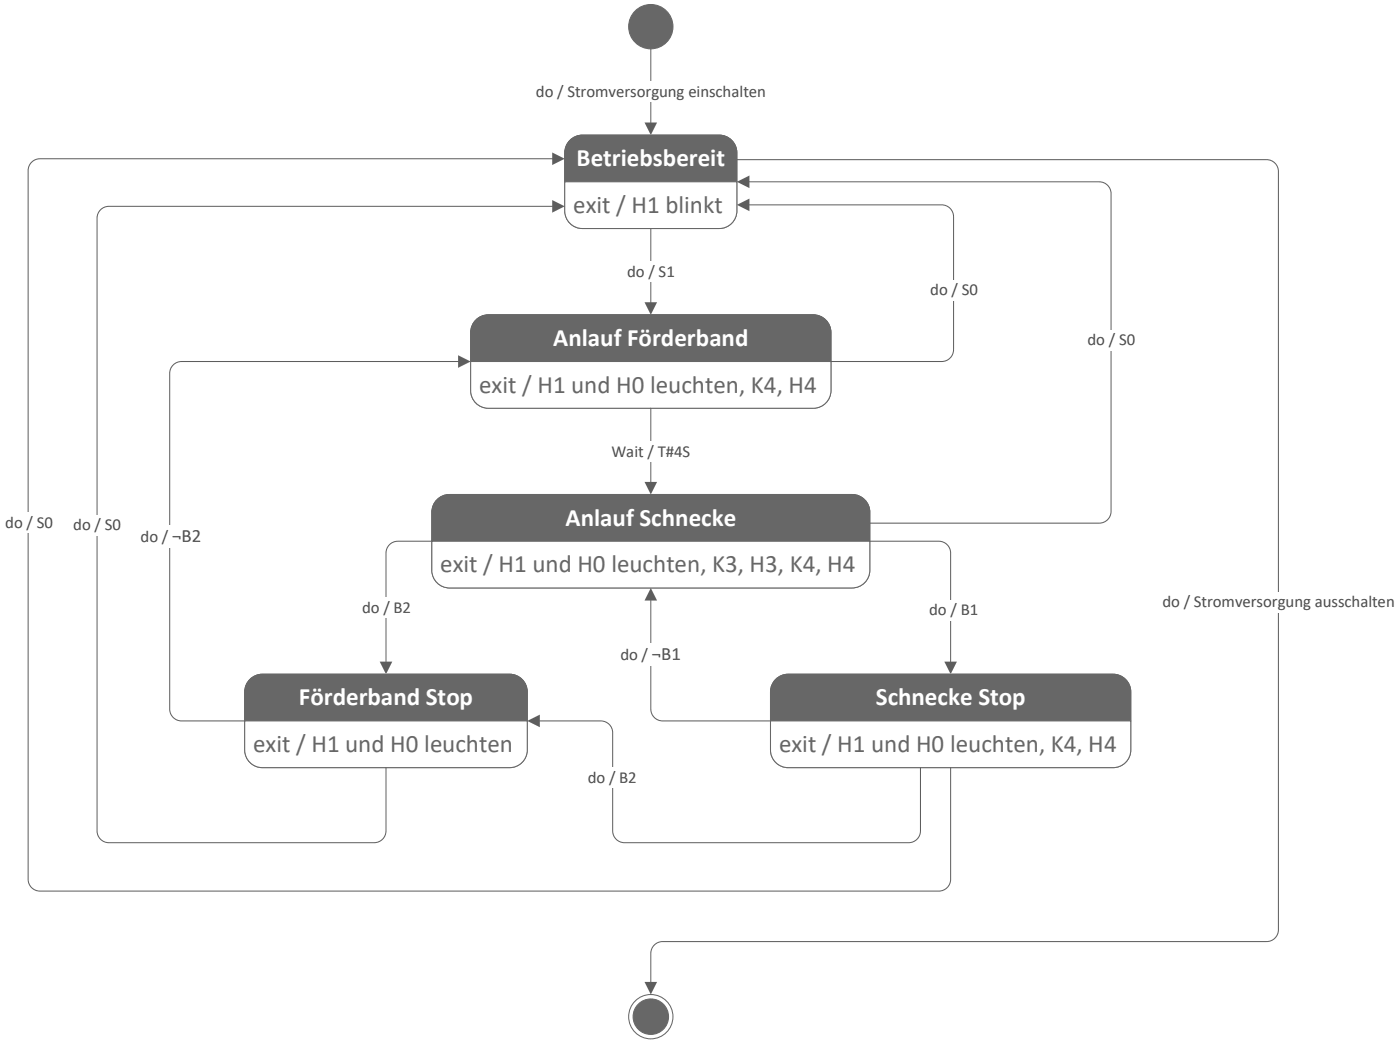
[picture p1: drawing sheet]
<svg xmlns="http://www.w3.org/2000/svg" width="237mm" height="177mm" viewBox="0 0 237 177" stroke-linecap="round" stroke-linejoin="round" font-family="sans-serif">
<circle cx="110.2" cy="4.5" r="3.8" fill="#676767"/>
<circle cx="110.2" cy="4.5" r="3.8" fill="none" stroke="#676767" stroke-width=".18"/>
<path d="M110.2 8.3v12.7" fill="none" stroke="#616161" stroke-width=".18"/>
<path d="M109.1 20.7h2.1l-1 2.2z" fill="#616161"/>
<path d="M90.7 13.9h39v3.4h-39z" fill-rule="evenodd" fill="#fff"/>
<path d="M96.3 24a3 3 0 0 1 2.3-1.1h23.1a3 3 0 0 1 3 3v9.8a3 3 0 0 1-3 3h-23.1a3 3 0 0 1-3-3v-9.8l.1-.7z" fill-rule="evenodd" fill="#676767"/>
<path d="M96.3 24a3 3 0 0 1 2.3-1.1h23.1a3 3 0 0 1 3 3v9.8a3 3 0 0 1-3 3h-23.1a3 3 0 0 1-3-3v-9.8l.1-.7z" fill="none" stroke="#fff" stroke-width=".18"/>
<path d="M96.3 24a3 3 0 0 1 2.3-1.1h23.1a3 3 0 0 1 3 3v9.8a3 3 0 0 1-3 3h-23.1a3 3 0 0 1-3-3v-9.8l.1-.7z" fill-rule="evenodd" fill="#676767"/>
<path d="M96.3 24a3 3 0 0 1 2.3-1.1h23.1a3 3 0 0 1 3 3v9.8a3 3 0 0 1-3 3h-23.1a3 3 0 0 1-3-3v-9.8l.1-.7z" fill="none" stroke="#fff" stroke-width=".18"/>
<path d="M96.3 24a3 3 0 0 1 2.3-1.1h23.1a3 3 0 0 1 3 3v4.9h-29.1v-4.9l.1-.7z" fill-rule="evenodd" fill="#676767"/>
<path d="M96.3 24a3 3 0 0 1 2.3-1.1h23.1a3 3 0 0 1 3 3v4.9h-29.1v-4.9l.1-.7z" fill="none" stroke="#676767" stroke-width=".18"/>
<path d="M95.6 30.8h29.1v4.9a3 3 0 0 1-3 3h-23.1a3 3 0 0 1-3-3z" fill-rule="evenodd" fill="#fff"/>
<path d="M95.6 30.8h29.1v4.9a3 3 0 0 1-3 3h-23.1a3 3 0 0 1-3-3z" fill="none" stroke="#676767" stroke-width=".18"/>
<path d="M96.3 24a3 3 0 0 1 2.3-1.1h23.1a3 3 0 0 1 3 3v4.9h-29.1v-4.9l.1-.7z" fill-rule="evenodd" fill="#676767"/>
<path d="M96.3 24a3 3 0 0 1 2.3-1.1h23.1a3 3 0 0 1 3 3v4.9h-29.1v-4.9l.1-.7z" fill="none" stroke="#676767" stroke-width=".18"/>
<path d="M95.6 30.8h29.1v4.9a3 3 0 0 1-3 3h-23.1a3 3 0 0 1-3-3z" fill-rule="evenodd" fill="#fff"/>
<path d="M95.6 30.8h29.1v4.9a3 3 0 0 1-3 3h-23.1a3 3 0 0 1-3-3z" fill="none" stroke="#676767" stroke-width=".18"/>
<path d="M110.2 38.7v12.7" fill="none" stroke="#616161" stroke-width=".18"/>
<path d="M109.1 51.1h2.1l-1 2.2z" fill="#616161"/>
<path d="M106.1 44.3h8.1v3.4h-8.1z" fill-rule="evenodd" fill="#fff"/>
<path d="M80.3 54.4a3 3 0 0 1 2.4-1.1h55a3 3 0 0 1 3 3v9.8a3 3 0 0 1-3 3h-55a3 3 0 0 1-3-3v-9.8l.1-.7z" fill-rule="evenodd" fill="#676767"/>
<path d="M80.3 54.4a3 3 0 0 1 2.4-1.1h55a3 3 0 0 1 3 3v9.8a3 3 0 0 1-3 3h-55a3 3 0 0 1-3-3v-9.8l.1-.7z" fill="none" stroke="#fff" stroke-width=".18"/>
<path d="M80.3 54.4a3 3 0 0 1 2.4-1.1h55a3 3 0 0 1 3 3v9.8a3 3 0 0 1-3 3h-55a3 3 0 0 1-3-3v-9.8l.1-.7z" fill-rule="evenodd" fill="#676767"/>
<path d="M80.3 54.4a3 3 0 0 1 2.4-1.1h55a3 3 0 0 1 3 3v9.8a3 3 0 0 1-3 3h-55a3 3 0 0 1-3-3v-9.8l.1-.7z" fill="none" stroke="#fff" stroke-width=".18"/>
<path d="M80.3 54.4a3 3 0 0 1 2.4-1.1h55a3 3 0 0 1 3 3v4.9h-61v-4.9l.1-.7z" fill-rule="evenodd" fill="#676767"/>
<path d="M80.3 54.4a3 3 0 0 1 2.4-1.1h55a3 3 0 0 1 3 3v4.9h-61v-4.9l.1-.7z" fill="none" stroke="#676767" stroke-width=".18"/>
<path d="M79.7 61.2h61v4.9a3 3 0 0 1-3 3h-55a3 3 0 0 1-3-3z" fill-rule="evenodd" fill="#fff"/>
<path d="M79.7 61.2h61v4.9a3 3 0 0 1-3 3h-55a3 3 0 0 1-3-3z" fill="none" stroke="#676767" stroke-width=".18"/>
<path d="M80.3 54.4a3 3 0 0 1 2.4-1.1h55a3 3 0 0 1 3 3v4.9h-61v-4.9l.1-.7z" fill-rule="evenodd" fill="#676767"/>
<path d="M80.3 54.4a3 3 0 0 1 2.4-1.1h55a3 3 0 0 1 3 3v4.9h-61v-4.9l.1-.7z" fill="none" stroke="#676767" stroke-width=".18"/>
<path d="M79.7 61.2h61v4.9a3 3 0 0 1-3 3h-55a3 3 0 0 1-3-3z" fill-rule="evenodd" fill="#fff"/>
<path d="M79.7 61.2h61v4.9a3 3 0 0 1-3 3h-55a3 3 0 0 1-3-3z" fill="none" stroke="#676767" stroke-width=".18"/>
<path d="M110.2 69.1v12.7" fill="none" stroke="#616161" stroke-width=".18"/>
<path d="M109.1 81.5h2.1l-1 2.2z" fill="#616161"/>
<path d="M103.5 74.7h13.3v3.4h-13.3z" fill-rule="evenodd" fill="#fff"/>
<path d="M74.2 84.3l1.2-.6h.7h68.1a3 3 0 0 1 3.1 3v9.8a3 3 0 0 1-3.1 3h-68.1a3 3 0 0 1-3-3v-9.8a3 3 0 0 1 1.1-2.4z" fill-rule="evenodd" fill="#676767"/>
<path d="M74.2 84.3l1.2-.6h.7h68.1a3 3 0 0 1 3.1 3v9.8a3 3 0 0 1-3.1 3h-68.1a3 3 0 0 1-3-3v-9.8a3 3 0 0 1 1.1-2.4z" fill="none" stroke="#fff" stroke-width=".18"/>
<path d="M74.2 84.3l1.2-.6h.7h68.1a3 3 0 0 1 3.1 3v9.8a3 3 0 0 1-3.1 3h-68.1a3 3 0 0 1-3-3v-9.8a3 3 0 0 1 1.1-2.4z" fill-rule="evenodd" fill="#676767"/>
<path d="M74.2 84.3l1.2-.6h.7h68.1a3 3 0 0 1 3.1 3v9.8a3 3 0 0 1-3.1 3h-68.1a3 3 0 0 1-3-3v-9.8a3 3 0 0 1 1.1-2.4z" fill="none" stroke="#fff" stroke-width=".18"/>
<path d="M74.2 84.3l1.2-.6h.7h68.1a3 3 0 0 1 3.1 3v4.9h-74.2v-4.9a3 3 0 0 1 1.1-2.4z" fill-rule="evenodd" fill="#676767"/>
<path d="M74.2 84.3l1.2-.6h.7h68.1a3 3 0 0 1 3.1 3v4.9h-74.2v-4.9a3 3 0 0 1 1.1-2.4z" fill="none" stroke="#676767" stroke-width=".18"/>
<path d="M73.1 91.6h74.2v4.9a3 3 0 0 1-3.1 3h-68.1a3 3 0 0 1-3-3z" fill-rule="evenodd" fill="#fff"/>
<path d="M73.1 91.6h74.2v4.9a3 3 0 0 1-3.1 3h-68.1a3 3 0 0 1-3-3z" fill="none" stroke="#676767" stroke-width=".18"/>
<path d="M74.2 84.3l1.2-.6h.7h68.1a3 3 0 0 1 3.1 3v4.9h-74.2v-4.9a3 3 0 0 1 1.1-2.4z" fill-rule="evenodd" fill="#676767"/>
<path d="M74.2 84.3l1.2-.6h.7h68.1a3 3 0 0 1 3.1 3v4.9h-74.2v-4.9a3 3 0 0 1 1.1-2.4z" fill="none" stroke="#676767" stroke-width=".18"/>
<path d="M73.1 91.6h74.2v4.9a3 3 0 0 1-3.1 3h-68.1a3 3 0 0 1-3-3z" fill-rule="evenodd" fill="#fff"/>
<path d="M73.1 91.6h74.2v4.9a3 3 0 0 1-3.1 3h-68.1a3 3 0 0 1-3-3z" fill="none" stroke="#676767" stroke-width=".18"/>
<path d="M73.1 91.6h-5.8a2 2 0 0 0-2 2v18.6" fill="none" stroke="#616161" stroke-width=".18"/>
<path d="M64.3 111.9h2.1l-1.1 2.2z" fill="#616161"/>
<path d="M61.3 101.1h8.3v3.4h-8.3z" fill-rule="evenodd" fill="#fff"/>
<path d="M42.6 114.7l1.1-.6h.7h41.9a3 3 0 0 1 3 3v9.8a3 3 0 0 1-3 3h-41.9a3 3 0 0 1-3-3v-9.8a3 3 0 0 1 1.2-2.4z" fill-rule="evenodd" fill="#676767"/>
<path d="M42.6 114.7l1.1-.6h.7h41.9a3 3 0 0 1 3 3v9.8a3 3 0 0 1-3 3h-41.9a3 3 0 0 1-3-3v-9.8a3 3 0 0 1 1.2-2.4z" fill="none" stroke="#fff" stroke-width=".18"/>
<path d="M42.6 114.7l1.1-.6h.7h41.9a3 3 0 0 1 3 3v9.8a3 3 0 0 1-3 3h-41.9a3 3 0 0 1-3-3v-9.8a3 3 0 0 1 1.2-2.4z" fill-rule="evenodd" fill="#676767"/>
<path d="M42.6 114.7l1.1-.6h.7h41.9a3 3 0 0 1 3 3v9.8a3 3 0 0 1-3 3h-41.9a3 3 0 0 1-3-3v-9.8a3 3 0 0 1 1.2-2.4z" fill="none" stroke="#fff" stroke-width=".18"/>
<path d="M42.1 115.2a3 3 0 0 1 2.3-1.1h41.9a3 3 0 0 1 3 3v4.9h-47.9v-4.9l.1-.7z" fill-rule="evenodd" fill="#676767"/>
<path d="M42.1 115.2a3 3 0 0 1 2.3-1.1h41.9a3 3 0 0 1 3 3v4.9h-47.9v-4.9l.1-.7z" fill="none" stroke="#676767" stroke-width=".18"/>
<path d="M41.4 122h47.9v4.9a3 3 0 0 1-3 3h-41.9a3 3 0 0 1-3-3z" fill-rule="evenodd" fill="#fff"/>
<path d="M41.4 122h47.9v4.9a3 3 0 0 1-3 3h-41.9a3 3 0 0 1-3-3z" fill="none" stroke="#676767" stroke-width=".18"/>
<path d="M42.1 115.2a3 3 0 0 1 2.3-1.1h41.9a3 3 0 0 1 3 3v4.9h-47.9v-4.9l.1-.7z" fill-rule="evenodd" fill="#676767"/>
<path d="M42.1 115.2a3 3 0 0 1 2.3-1.1h41.9a3 3 0 0 1 3 3v4.9h-47.9v-4.9l.1-.7z" fill="none" stroke="#676767" stroke-width=".18"/>
<path d="M41.4 122h47.9v4.9a3 3 0 0 1-3 3h-41.9a3 3 0 0 1-3-3z" fill-rule="evenodd" fill="#fff"/>
<path d="M41.4 122h47.9v4.9a3 3 0 0 1-3 3h-41.9a3 3 0 0 1-3-3z" fill="none" stroke="#676767" stroke-width=".18"/>
<path d="M147.3 91.6h11.6a2 2 0 0 1 2 2v18.6" fill="none" stroke="#616161" stroke-width=".18"/>
<path d="M159.9 111.9h2.1l-1.1 2.2z" fill="#616161"/>
<path d="M157.3 101.6h8.3v3.4h-8.3z" fill-rule="evenodd" fill="#fff"/>
<path d="M131.6 114.7l1.2-.6h.6h55a3 3 0 0 1 3 3v9.8a3 3 0 0 1-3 3h-55a3 3 0 0 1-3-3v-9.8a3 3 0 0 1 1.2-2.4z" fill-rule="evenodd" fill="#676767"/>
<path d="M131.6 114.7l1.2-.6h.6h55a3 3 0 0 1 3 3v9.8a3 3 0 0 1-3 3h-55a3 3 0 0 1-3-3v-9.8a3 3 0 0 1 1.2-2.4z" fill="none" stroke="#fff" stroke-width=".18"/>
<path d="M131.6 114.7l1.2-.6h.6h55a3 3 0 0 1 3 3v9.8a3 3 0 0 1-3 3h-55a3 3 0 0 1-3-3v-9.8a3 3 0 0 1 1.2-2.4z" fill-rule="evenodd" fill="#676767"/>
<path d="M131.6 114.7l1.2-.6h.6h55a3 3 0 0 1 3 3v9.8a3 3 0 0 1-3 3h-55a3 3 0 0 1-3-3v-9.8a3 3 0 0 1 1.2-2.4z" fill="none" stroke="#fff" stroke-width=".18"/>
<path d="M131.1 115.2a2.99 2.99 0 0 1 2.3-1.1h55a3 3 0 0 1 3 3v4.9h-61v-4.9l.1-.7z" fill-rule="evenodd" fill="#676767"/>
<path d="M131.1 115.2a2.99 2.99 0 0 1 2.3-1.1h55a3 3 0 0 1 3 3v4.9h-61v-4.9l.1-.7z" fill="none" stroke="#676767" stroke-width=".18"/>
<path d="M130.4 122h61v4.9a3 3 0 0 1-3 3h-55a3 3 0 0 1-3-3z" fill-rule="evenodd" fill="#fff"/>
<path d="M130.4 122h61v4.9a3 3 0 0 1-3 3h-55a3 3 0 0 1-3-3z" fill="none" stroke="#676767" stroke-width=".18"/>
<path d="M131.1 115.2a2.99 2.99 0 0 1 2.3-1.1h55a3 3 0 0 1 3 3v4.9h-61v-4.9l.1-.7z" fill-rule="evenodd" fill="#676767"/>
<path d="M131.1 115.2a2.99 2.99 0 0 1 2.3-1.1h55a3 3 0 0 1 3 3v4.9h-61v-4.9l.1-.7z" fill="none" stroke="#676767" stroke-width=".18"/>
<path d="M130.4 122h61v4.9a3 3 0 0 1-3 3h-55a3 3 0 0 1-3-3z" fill-rule="evenodd" fill="#fff"/>
<path d="M130.4 122h61v4.9a3 3 0 0 1-3 3h-55a3 3 0 0 1-3-3z" fill="none" stroke="#676767" stroke-width=".18"/>
<path d="M77.8 61.2h-47.1a2 2 0 0 0-2 2v56.8a2 2 0 0 0 2 2h10.7" fill="none" stroke="#616161" stroke-width=".18"/>
<path d="M77.6 60.1l2.1 1.1-2.1 1z" fill="#616161"/>
<path d="M23.8 88.9h10.3v3.8h-10.3z" fill-rule="evenodd" fill="#fff"/>
<path d="M126.6 34.7h32.8a2 2 0 0 1 2 2v22.5a2 2 0 0 1-2 2h-18.7" fill="none" stroke="#616161" stroke-width=".18"/>
<path d="M124.7 34.7l2.2-1.1v2.1z" fill="#616161"/>
<path d="M157.5 47.4h8v3.4h-8z" fill-rule="evenodd" fill="#fff"/>
<path d="M126.6 30.8h59.5a2 2 0 0 1 2 2v53.7a2 2 0 0 1-2 2h-38.8" fill="none" stroke="#616161" stroke-width=".18"/>
<path d="M124.7 30.8l2.2-1.1v2.1z" fill="#616161"/>
<path d="M184.1 55.8h8v3.4h-8z" fill-rule="evenodd" fill="#fff"/>
<path d="M91.1 122h10.6a2 2 0 0 1 2 2v16.6a2 2 0 0 0 2 2h48.1a2 2 0 0 0 2-2v-10.7" fill="none" stroke="#616161" stroke-width=".18"/>
<path d="M89.3 122l2.1-1.1v2.1z" fill="#616161"/>
<path d="M99.5 129.9h8.3v3.3h-8.3z" fill-rule="evenodd" fill="#fff"/>
<path d="M110.2 101.3v18.7a2 2 0 0 0 2 2h18.2" fill="none" stroke="#616161" stroke-width=".18"/>
<path d="M110.2 99.5l1 2.1h-2.1z" fill="#616161"/>
<path d="M105 108.9h10.3v3.8h-10.3z" fill-rule="evenodd" fill="#fff"/>
<path d="M124.7 27h89.7a2 2 0 0 1 2 2v128.3a2 2 0 0 1-2 2h-102.2a2 2 0 0 0-2 2v5.1" fill="none" stroke="#616161" stroke-width=".18"/>
<path d="M109.1 166.1h2.1l-1 2.2z" fill="#616161"/>
<path d="M196.8 100.2h39.3v3.4h-39.3z" fill-rule="evenodd" fill="#fff"/>
<circle cx="110.2" cy="172" r="3" fill="#676767"/>
<g fill="none" stroke="#676767" stroke-width=".18">
<circle cx="110.2" cy="172" r="3.8"/>
<circle cx="110.2" cy="172" r="3"/>
</g>
<path d="M93.7 26.9h-86.9a2 2 0 0 0-2 2v119.9a2 2 0 0 0 2 2h152.1a2 2 0 0 0 2-2v-18.9" fill="none" stroke="#616161" stroke-width=".18"/>
<path d="M93.5 25.8l2.1 1.1-2.1 1z" fill="#616161"/>
<path d="M.9 86.7h8.1v3.4h-8.1z" fill-rule="evenodd" fill="#fff"/>
<path d="M93.7 34.9h-75.3a2 2 0 0 0-2 2v103.7a2 2 0 0 0 2 2h44.9a2 2 0 0 0 2-2v-10.7" fill="none" stroke="#616161" stroke-width=".18"/>
<path d="M93.5 33.8l2.1 1.1-2.1 1.1z" fill="#616161"/>
<path d="M12.4 87.2h8.1v3.4h-8.1z" fill-rule="evenodd" fill="#fff"/>
<g font-size="4.2" fill="#fff">
<text x="97.6" y="28.1">Betriebsbereit</text>
<text x="93.7" y="58.5">Anlauf Förderband</text>
<text x="95.7" y="88.9">Anlauf Schnecke</text>
<text x="50.6" y="119.3">Förderband Stop</text>
<text x="148.3" y="119.3">Schnecke Stop</text>
</g>
<g font-size="4.2" fill="#676767">
<text x="97" y="36">exit / H1 blinkt</text>
<text x="81.1" y="66.4">exit / H1 und H0 leuchten, K4, H4</text>
<text x="74.5" y="96.8">exit / H1 und H0 leuchten, K3, H3, K4, H4</text>
<text x="42.9" y="127.2">exit / H1 und H0 leuchten</text>
<text x="131.9" y="127.2">exit / H1 und H0 leuchten, K4, H4</text>
</g>
<g font-size="3.2" fill="#4a4a4a">
<text x="29.1" y="91.7">¬B2</text>
<text x="110.4" y="111.7">¬B1</text>
</g>
<g font-size="2.8" fill="#4a4a4a">
<text x="90.7" y="16.4">do / Stromversorgung einschalten</text>
<text x="106.2" y="46.8">do / S1</text>
<text x="157.5" y="49.9">do / S0</text>
<text x="184.1" y="58.4">do / S0</text>
<text x="103.5" y="77.2">Wait / T#4S</text>
<text x=".9" y="89.2">do / S0</text>
<text x="12.4" y="89.7">do / S0</text>
<text x="23.8" y="91.7">do /</text>
<text x="61.3" y="103.6">do / B2</text>
<text x="157.3" y="104.1">do / B1</text>
<text x="196.8" y="102.7">do / Stromversorgung ausschalten</text>
<text x="105" y="111.7">do /</text>
<text x="99.5" y="132.4">do / B2</text>
</g>
</svg>
